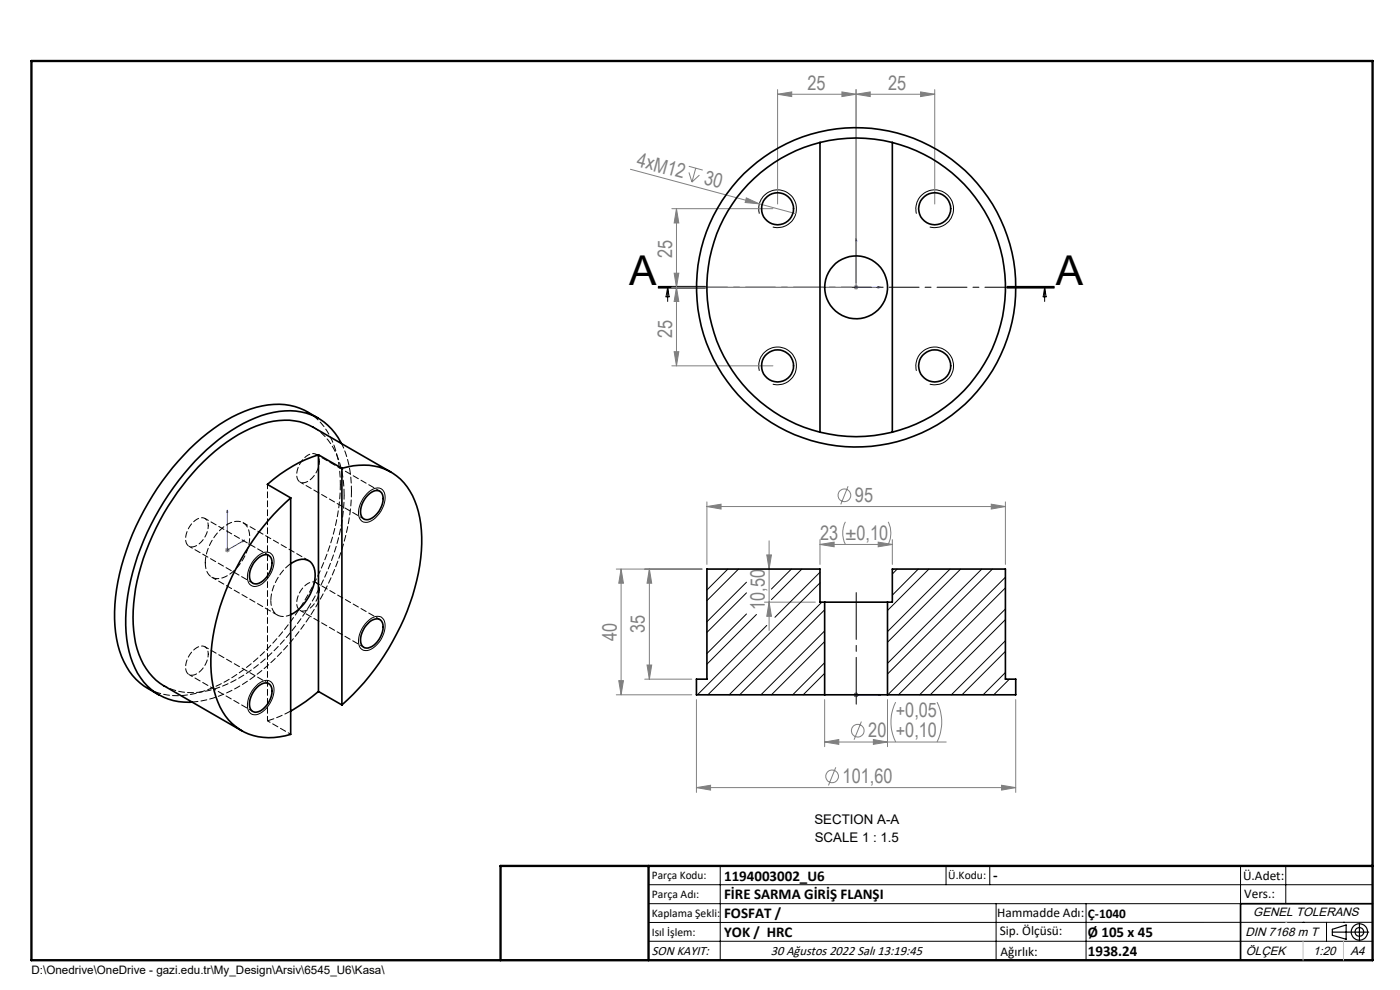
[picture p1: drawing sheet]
<svg xmlns="http://www.w3.org/2000/svg" width="297mm" height="210mm" viewBox="0 0 297 210" stroke-linecap="round" stroke-linejoin="round" font-family="sans-serif">
<g fill="none" stroke="#808080" stroke-width=".21">
<path d="M165 20l3-.5v1zM165 19v24.3M165 20h33.3M178.6 19.5l3 .5-3 .5zM181.6 20l3-.5v1zM181.6 19v41M195.3 19.5l3 .5-3 .5zM198.3 19v24.3M133.7 35.9l27.4 7.3M146.1 35.3l3 .8M146.2 36.6l.6 2M147.6 35.7l-.8 2.9"/>
<path d="M148.4 37.1l-1.6 1.5M142.5 44.3h21.5M143 58h1l-.5 3zM143.5 44.3l.5 3h-1zM143.5 44.3v33.3M158.3 42l2.8 1.2-3-.2zM161.1 43.2l7.7 2.1M142.5 61h38.1M142.5 77.6h21.5M143 74.6h1l-.5 3zM143.5 61l.5 3h-1zM181.1 61h1"/>
<path d="M181.3 60.6l.7 .7M181.6 60.5v.9M182 60.6l-.7 .7M47.7 116.7h1.1M47.9 116.3l.7 .7M48.2 116.2v1M48.6 116.3l-.7 .7M150 107.4l3-.4v1zM150 106.5v13.2M150 107.4h63.3M162.7 117.7h1l-.5 3zM163.2 114.7v19"/>
<path d="M174 115.5l3-.5v1zM174 114.5v5.2M174 115.5h15.3M179.4 110.7a5.4 5.4 0 0 0 0 4.8M179.9 103.1l-1.5 3.9M186.3 115l3 .5-3 .5zM188.4 110.7a5.4 5.4 0 0 1 0 4.8M189.3 114.5v5.2M210.3 107l3 .4-3 .6zM213.3 106.5v13.2M130.7 120.7h18.2M131.8 120.7l.5 3h-1z"/>
<path d="M131.8 120.7v26.7M137.8 120.7l.5 3h-1zM137.8 120.7v23.4M162.2 127.7h10.8M163.2 127.7l.5 3h-1zM130.7 147.4h16.1M131.3 144.4h1l-.5 3zM136.8 144.1h10M137.3 141.1h1l-.5 3zM147.7 148.4v19.7M174.9 157.4l3-.5v1zM174.9 148.4v10"/>
<path d="M174.9 157.4h25.8M181.1 147.4h1M181.3 147l.7 .7M181.6 146.9v1M182 147l-.7 .7M182.7 153.1l-1.5 3.8M185.3 156.9l3 .5-3 .5zM188.3 148.4v10M190 148.9a9.6 9.6 0 0 0 0 8.5M198.8 148.9a9.6 9.6 0 0 1 0 8.5M215.5 148.4v19.7M147.7 167.1l3-.5v1z"/>
<path d="M147.7 167.1h67.8M177.3 162.8l-1.5 3.8M212.5 166.6l3 .5-3 .5z"/>
<circle cx="179.1" cy="105.1" r="1.33"/>
<circle cx="182" cy="155" r="1.34"/>
<circle cx="176.5" cy="164.7" r="1.34"/>
</g>
<g fill="none" stroke="#000" stroke-width=".21">
<path d="M161.1 45.3a4 4 0 0 1 3.5-5 4 4 0 0 1 4.3 4.3 4 4 0 0 1-5 3.5M194.4 45.3a4 4 0 0 1 3.5-5 4 4 0 0 1 4.4 4.3 4 4 0 0 1-5.1 3.5M139.6 61.1h10zM139.6 60.9h10M139.6 60.8h10M141.6 61l.4 2h-.7zM141.6 61v3M161.1 78.7a4 4 0 0 1 3.5-5.1 4 4 0 0 1 4.3 4.3 4 4 0 0 1-5 3.6M194.4 78.7a4 4 0 0 1 3.5-5.1 4 4 0 0 1 4.4 4.4 4 4 0 0 1-5.1 3.5M213.6 60.9h10M213.6 60.8h10M213.6 61.1h10"/>
<path d="M221.6 61v3M221.6 61l.3 2h-.6zM54.3 118.3l.5-.4a1.98 1.98 0 0 1 3-.1 5.1 5.1 0 0 1-1.7 5.6 2.05 2.05 0 0 1-3.4 .1 5.4 5.4 0 0 1 1.6-5.2zM77.9 104.7a2.41 2.41 0 0 1 3.2-.8 3.8 3.8 0 0 1-.2 4.5 4.2 4.2 0 0 1-3.4 2.4 2.07 2.07 0 0 1-1.4-2.9l.7-1.7zM77.9 131.9a2.32 2.32 0 0 1 3.2-.8 3.6 3.6 0 0 1 0 3.9 4.7 4.7 0 0 1-3.6 3 1.74 1.74 0 0 1-1.4-2.3l.2-1.1 .5-1.2zM54.3 145.5a2.38 2.38 0 0 1 3.3-.8 3.9 3.9 0 0 1-.3 4.5 4.1 4.1 0 0 1-3.4 2.4 1.79 1.79 0 0 1-1.4-2.2l.4-1.8 .6-1.1zM137.6 187.7h153.6M137.6 191.7h153.6M137.6 199.7h153.6M152.8 183.7v20M200.7 183.7v4M210 183.7v4"/>
<path d="M211.3 191.7v12M230.4 191.7v12M263.2 183.7v20M272.8 183.7v8M276.4 195.6h.1M281.4 195.6v4.1M285 195.6h.1M291.2 195.6l-153.6 .1"/>
</g>
<g fill="none" stroke="#000" stroke-width=".25">
<path d="M282.6 197.7h7.8M282.6 197.1l3-.9v3l-3-.8zM288.4 195.8v3.8M106.2 203.7h185"/>
<circle cx="288.4" cy="197.7" r="1.74"/>
<circle cx="288.4" cy="197.7" r=".93"/>
</g>
<path d="M181.6 50.6v10.4h5.2M181.6 50.6l.2 .5h-.3zM186.3 60.8l.5 .2-.5 .1zM48.2 108.2v8.5l3.7-2.1M48.2 108.2l.1 .4-.1 .1zM51.5 114.7l.4-.1-.4 .3zM181.5 147.4h.3zM181.6 147.4h.1M181.6 147.4h5.2M186.8 147.4h-.5h.5" fill="none" stroke="#00f" stroke-width=".21"/>
<path d="M181.6 149.4v-23.7" fill="none" stroke="#000" stroke-width=".21" stroke-dasharray="15.2 1.3 1.3 1.3" stroke-dashoffset="5.3"/>
<path d="M223.6 60.9h-84" fill="none" stroke="#000" stroke-width=".21" stroke-dasharray="6.3 1.3 1.3 1.3" stroke-dashoffset="1.8"/>
<path d="M291.2 191.7h-28v12" fill="none" stroke="#000" stroke-width=".35"/>
<path d="M6.7 12.9h284.5v190.8h-284.5zM137.6 183.7v20M291.2 183.7h-185v20" fill="none" stroke="#000" stroke-width=".5"/>
<path d="M276.4 199.7v4M285 199.7v4" fill="none" stroke="#c0c0c0" stroke-width=".21"/>
<path d="M272.8 195.6h.1" fill="none" stroke="#c0c0c0" stroke-width=".25"/>
<g fill="#00f">
<path d="M186.3 60.8l.5 .2-.5 .1zM181.6 50.6l.2 .5h-.3z"/>
<path d="M51.5 114.7l.4-.1-.4 .3zM48.2 108.2l.1 .4-.1 .1z"/>
<path d="M186.3 147.4h.5zM181.5 147.4h.3zM186.3 147.4h.5zM181.5 147.4h.3z"/>
</g>
<g fill="#808080">
<path d="M158.3 42l2.8 1.2-3-.2z"/>
<path d="M178.6 19.5l3 .5-3 .5zM165 20l3-.5v1z"/>
<path d="M181.6 20l3-.5v1zM195.3 19.5l3 .5-3 .5zM150 107.4l3-.4v1zM210.3 107l3 .4-3 .6zM147.7 167.1l3-.5v1zM212.5 166.6l3 .5-3 .5zM174.9 157.4l3-.5v1zM185.3 156.9l3 .5-3 .5z"/>
<path d="M163.2 127.7l.5 3h-1zM162.7 117.7h1l-.5 3z"/>
<path d="M143 58h1l-.5 3zM143.5 44.3l.5 3h-1zM137.3 141.1h1l-.5 3zM137.8 120.7l.5 3h-1zM131.3 144.4h1l-.5 3zM131.8 120.7l.5 3h-1z"/>
<path d="M143.5 61l.5 3h-1zM143 74.6h1l-.5 3z"/>
<path d="M174 115.5l3-.5v1zM186.3 115l3 .5-3 .5z"/>
</g>
<g fill="none" stroke="#000" stroke-width=".35">
<path d="M174 30.2a31.7 31.7 0 0 0-24 30.8 31.7 31.7 0 0 0 24 30.7M174 30.2a31.4 31.4 0 0 1 15.3 0M174 30.2v61.5M189.3 30.2a31.7 31.7 0 0 1 24 30.8 31.7 31.7 0 0 1-24 30.7M189.3 30.2v61.5M67.5 88.7a14.7 14.7 0 0 0-14.4-1.9 38.4 38.4 0 0 0-16.4 12.4 53.6 53.6 0 0 0-12.3 29 22.7 22.7 0 0 0 3 14.2 15.3 15.3 0 0 0 6.3 5M67.6 96.5a29.8 29.8 0 0 0-10.9 6.3l5 2.8M67.6 96.5l4.9 2.8M67.6 96.5v50.2M72.4 94.1a12.1 12.1 0 0 0-13.2-6.8 29.7 29.7 0 0 0-15.4 8.1 54.7 54.7 0 0 0-17.1 34.2 22.5 22.5 0 0 0 3.1 14.1 12 12 0 0 0 11 5.2M72.5 99.3a12.3 12.3 0 0 1 13.2 3.1 18.6 18.6 0 0 1 3.8 13 49.8 49.8 0 0 1-14.6 31.9l-2.4 2.2M72.5 99.3v50.2"/>
<path d="M174 91.7a31.4 31.4 0 0 0 15.3 0M54.5 118.6l.8-.6a1.46 1.46 0 0 1 1.7-.2 1.46 1.46 0 0 1 .7 1.6 5 5 0 0 1-3.2 4.5 1.57 1.57 0 0 1-1.5-2.3l.5-1.6zM59.3 107.9l2.4-2.3v50.2a12.2 12.2 0 0 1-13.2-3.1 18.8 18.8 0 0 1-3.8-12.9 49.8 49.8 0 0 1 14.6-31.9zM61.7 119.5a3.7 3.7 0 0 1 4.1-.3 4.7 4.7 0 0 1 .8 4.5 9.9 9.9 0 0 1-4.9 6.7M78.1 105l.4-.3a1.55 1.55 0 0 1 1.6-.6 1.55 1.55 0 0 1 1.1 1.2 4.8 4.8 0 0 1-3.1 4.9 1.56 1.56 0 0 1-1.6-2.2l.5-1.6zM82.9 100.1l-16.5-9.5a13.6 13.6 0 0 0-12-.2 39.1 39.1 0 0 0-16.8 14 49 49 0 0 0-9.3 25.1 19.5 19.5 0 0 0 3.3 13.2 10.3 10.3 0 0 0 3.2 2.8l16.5 9.5M78.1 132.2a1.87 1.87 0 0 1 2.9-.4 4.4 4.4 0 0 1-1.7 5.1l-.4 .3a1.46 1.46 0 0 1-1.7 .1 1.46 1.46 0 0 1-.7-1.6l.3-1.5 .5-1.1zM174.9 127.7h13.4M174.9 127.7h-.9v-7h-24v23.4h-2.3v3.3h27.2M174.9 127.7v19.7M188.3 127.7h1v-7h24v23.4h2.2v3.3h-27.2M188.3 127.7v19.7"/>
<path d="M54.5 145.8l.4-.3a1.55 1.55 0 0 1 1.6-.6 1.55 1.55 0 0 1 1.2 1.2 4.8 4.8 0 0 1-3.2 5 1.56 1.56 0 0 1-1.5-2.2l.5-1.7zM67.6 146.7l-2.7 2.1-3.2 2M67.6 146.7l4.9 2.8M174.9 147.4h13.4"/>
<circle cx="165" cy="44.3" r="3.4"/>
<circle cx="198.3" cy="44.3" r="3.4"/>
<circle cx="165" cy="77.6" r="3.4"/>
<circle cx="181.6" cy="61" r="33.9"/>
<circle cx="181.6" cy="61" r="6.7"/>
<circle cx="198.3" cy="77.6" r="3.4"/>
</g>
<g fill="none" stroke="#000" stroke-width=".21">
<path d="M154.4 120.7l-4.4 4.5M156.7 120.7l-6.7 6.7M158.4 123.5l-8.4 8.4M158.4 130.2l-8.4 8.4M158.4 125.8l-8.4 8.4M160.5 130.3l-10.5 10.6M162.7 132.7l-14.7 14.7M167.9 120.7l-4.2 4.2M170.1 120.7l-6.4 6.5M174 121.4l-9.6 9.5M174 123.6l-23.8 23.8M174.3 127.7l-19.6 19.7"/>
<path d="M174.9 133.8l-13.5 13.6M174.9 129.4l-18 18M174.9 136.1l-11.2 11.3M190.3 120.7l-1 1.1M194.8 120.7l-5.5 5.6M197.1 120.7l-8.8 8.8M201.5 120.7l-13.2 13.3M203.8 120.7l-15.5 15.5M208.3 120.7l-20 20M210.5 120.7l-22.2 22.3M213.3 122.4l-25 25M213.3 129.2l-18.2 18.2"/>
<path d="M213.3 135.9l-11.5 11.5M213.3 124.7l-22.7 22.7M213.3 131.4l-16 16M213.3 138.2l-9.2 9.2M174.9 147.3v.1M174.9 142.8l-4.5 4.6M174.9 140.6l-6.7 6.8M213.3 142.7l-4.7 4.7M214.1 144.1l-3.3 3.3M215.5 147.2l-.2 .2"/>
</g>
<path d="M67.8 97.9a1.47 1.47 0 0 0-.8-1.5 1.47 1.47 0 0 0-1.7 .1 4.9 4.9 0 0 0-2.2 5.1 1.57 1.57 0 0 0 2.7 .2 5.4 5.4 0 0 0 2-3.9M44.2 111.5a1.47 1.47 0 0 0-.7-1.5 1.47 1.47 0 0 0-1.7 .1 4.9 4.9 0 0 0-2.3 5.1 1.57 1.57 0 0 0 2.7 .2 5.4 5.4 0 0 0 2-3.9M44.2 138.7a1.47 1.47 0 0 0-.7-1.5 1.47 1.47 0 0 0-1.7 .2 4.9 4.9 0 0 0-2.3 5 1.57 1.57 0 0 0 2.7 .2 5.4 5.4 0 0 0 2-3.9M67.8 125.1a1.47 1.47 0 0 0-.8-1.5 1.47 1.47 0 0 0-1.7 .2 4.9 4.9 0 0 0-2.2 5 1.57 1.57 0 0 0 2.7 .2 5.4 5.4 0 0 0 2-3.9M56.7 152.9l5 2.9" fill="none" stroke="#000" stroke-width=".21" stroke-dasharray="1.3 .6" stroke-dashoffset=".6"/>
<path d="M61.7 119.5a10.5 10.5 0 0 0-4.2 7.9M61.7 150.8l-2.3 1.1-2.7 1" fill="none" stroke="#000" stroke-width=".21" stroke-dasharray="1.3 .6" stroke-dashoffset="-.2"/>
<path d="M73 105.1a47.7 47.7 0 0 1-9.4 26.5 39.1 39.1 0 0 1-16.7 14.1 14.1 14.1 0 0 1-12.1-.3" fill="none" stroke="#000" stroke-width=".21" stroke-dasharray="1.3 .6" stroke-dashoffset=".5"/>
<path d="M66.4 90.6a13.7 13.7 0 0 1 6.3 10.3l.3 4.2" fill="none" stroke="#000" stroke-width=".21" stroke-dasharray="1.3 .6" stroke-dashoffset="-.1"/>
<path d="M65.5 118.9l-13.9-8M74.6 104.2a22.5 22.5 0 0 0-2.1-10.1M44.9 122.4l13.9 8.1M31.3 146a14.6 14.6 0 0 0 12.7 .3 41 41 0 0 0 17.5-14.3 53 53 0 0 0 10.7-27.6v-1.6" fill="none" stroke="#000" stroke-width=".21" stroke-dasharray="1.3 .6" stroke-dashoffset=".2"/>
<path d="M40.8 148.9a26.5 26.5 0 0 0 14.7-6.6 54.8 54.8 0 0 0 18.9-35l.2-3.1" fill="none" stroke="#000" stroke-width=".21" stroke-dasharray="1.3 .6" stroke-dashoffset=".1"/>
<path d="M56.7 102.7v50.2M72.2 102.8a19.7 19.7 0 0 0-4.2-13.2l-1.6-1.5-1.2-.8M57.5 127.4a2.89 2.89 0 0 0 2.6 3.4l1.6-.4" fill="none" stroke="#000" stroke-width=".21" stroke-dasharray="1.3 .6" stroke-dashoffset=".3"/>
<path d="M43.5 119.4a10.1 10.1 0 0 1 5.5-8.5 2.72 2.72 0 0 1 4 2.7 10 10 0 0 1-5.7 9 2.64 2.64 0 0 1-3.7-2.6l-.1-.6" fill="none" stroke="#000" stroke-width=".21" stroke-dasharray="1.3 .6"/>
<path d="M40.1 115.9l13.5 7.8M57 117.8l-13.5-7.8M63.6 102.3l13.6 7.8M80.6 104.2l-13.6-7.8M63.6 129.5l13.6 7.8M80.6 131.4l-13.6-7.8M40.1 143.1l13.5 7.8M57 145l-13.5-7.8" fill="none" stroke="#000" stroke-width=".21" stroke-dasharray="1.3 .6" stroke-dashoffset=".4"/>
<g font-size="8.7">
<text x="133.5" y="60.4">A</text>
<text x="224" y="60.4">A</text>
</g>
<g font-size="4.2" fill="#808080">
<text x="171.3" y="19">25</text>
<text x="188.4" y="19">25</text>
<text x="134.9" y="35.2" transform="rotate(15 134.9 35.2)">4xM12</text>
<text x="149.1" y="39.1" transform="rotate(15 149.1 39.1)">30</text>
<text x="142.6" y="54.8" transform="rotate(-90 142.6 54.8)">25</text>
<text x="142.6" y="71.8" transform="rotate(-90 142.6 71.8)">25</text>
<text x="181.4" y="106.5">95</text>
<text x="174" y="114.5">23 ±0,10</text>
<text x="162.2" y="129.4" transform="rotate(-90 162.2 129.4)">10,50</text>
<text x="130.8" y="136" transform="rotate(-90 130.8 136)">40</text>
<text x="136.8" y="134.3" transform="rotate(-90 136.8 134.3)">35</text>
<text x="190" y="152.2">+0,05</text>
<text x="184.2" y="156.4">20</text>
<text x="190" y="156.4">+0,10</text>
<text x="178.8" y="166.1">101,60</text>
</g>
<g font-size="3.2">
<text x="153.6" y="186.8">1194003002_U6</text>
<text x="153.6" y="190.8">FİRE SARMA GİRİŞ FLANŞI</text>
<text x="210.7" y="186.6">-</text>
<text x="153.6" y="194.8">FOSFAT /</text>
<text x="153.6" y="198.8">YOK / HRC</text>
<text x="230.8" y="198.7">Ø 105 x 45</text>
<text x="230.8" y="202.8">1938.24</text>
</g>
<g font-size="2.8">
<text x="172.8" y="174.8">SECTION A-A</text>
<text x="172.8" y="178.6">SCALE 1 : 1.5</text>
<text x="263.7" y="186.7">Ü.Adet:</text>
<text x="263.9" y="190.5">Vers.:</text>
<text x="211.5" y="194.5">Hammadde Adı:</text>
<text x="230.8" y="194.7">Ç-1040</text>
<text x="138.3" y="202.6">SON KAYIT:</text>
<text x="163.6" y="202.6">30 Ağustos 2022 Salı 13:19:45</text>
<text x="212.1" y="198.4">Sip. Ölçüsü:</text>
<text x="212.2" y="202.7">Ağırlık:</text>
</g>
<g font-size="2.6">
<text x="265.9" y="194.4">GENEL TOLERANS</text>
<text x="264.2" y="198.5">DIN 7168 m T</text>
<text x="264.3" y="202.6">ÖLÇEK</text>
<text x="278.5" y="202.6">1:20</text>
<text x="286.5" y="202.6">A4</text>
</g>
<g font-size="2.5">
<text x="138.3" y="186.4">Parça Kodu:</text>
<text x="138.3" y="190.5">Parça Adı:</text>
<text x="201.2" y="186.5">Ü.Kodu:</text>
<text x="138.3" y="194.5">Kaplama Şekli:</text>
<text x="138.3" y="198.6">Isıl İşlem:</text>
<text x="6.7" y="206.7">D:\Onedrive\OneDrive - gazi.edu.tr\My_Design\Arsiv\6545_U6\Kasa\</text>
</g>
</svg>
